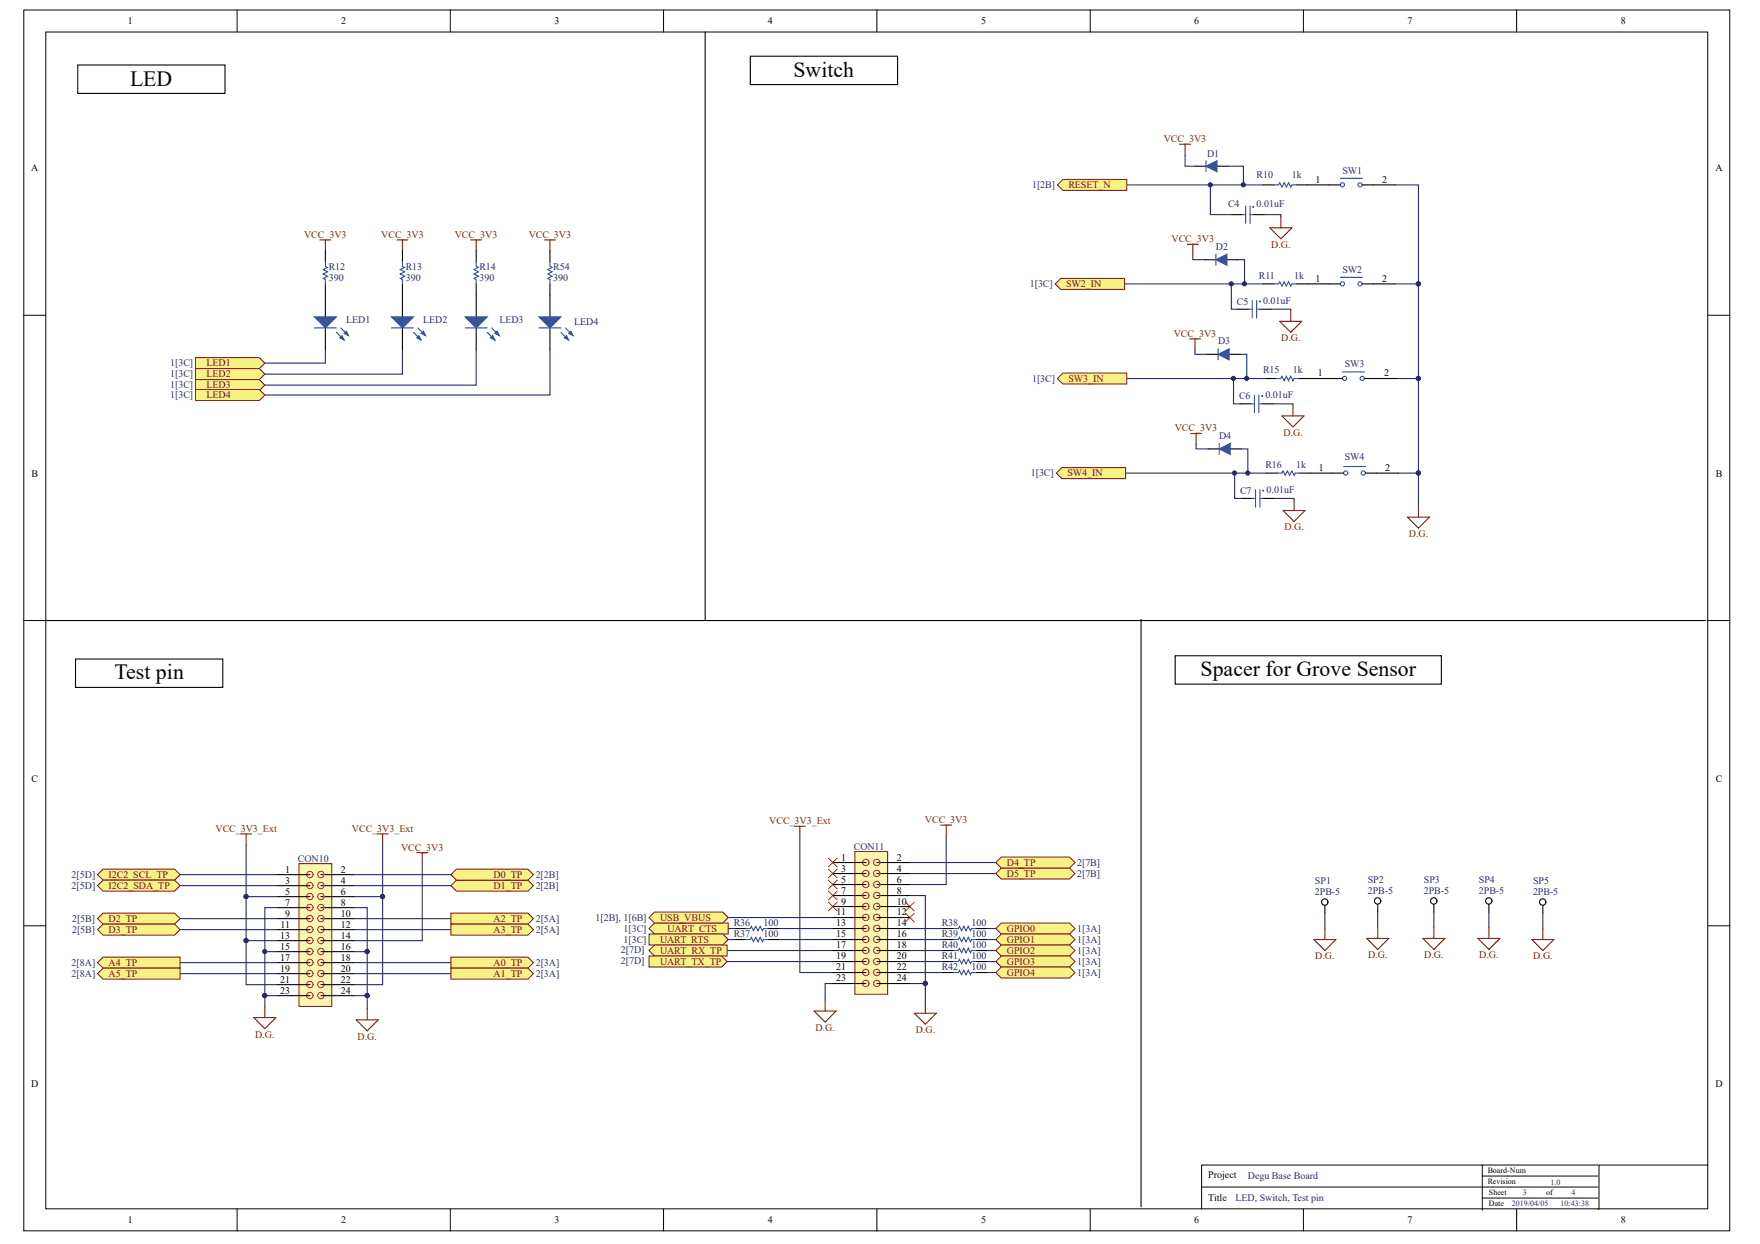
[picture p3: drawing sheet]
<svg xmlns="http://www.w3.org/2000/svg" width="297mm" height="210mm" viewBox="0 0 297 210" stroke-linecap="round" stroke-linejoin="round" font-family="sans-serif">
<path d="M4 1.7h287.9v206.1h-287.9z" fill="none" stroke="#040503" stroke-width=".17"/>
<path d="M7.7 5.4h280.5v198.7h-280.5z" fill="#fff"/>
<g fill="none" stroke="#040503" stroke-width=".17">
<path d="M7.7 5.4h280.5v198.7h-280.5zM40 1.7v3.7M76 1.7v3.7M112 1.7v3.7M148 1.7v3.7M184 1.7v3.7M220 1.7v3.7M255.9 1.7v3.7M4 53.2h3.7M288.2 53.2h3.7M4 104.8h3.7M288.2 104.8h3.7"/>
<path d="M4 156.3h3.7M288.2 156.3h3.7M250.1 196.7v7.6M250.1 198.5h19.5M269.6 196.7h-66.8v7.4M288.2 196.7h-18.4v7.4h-.2M40 204.1v3.7M76 204.1v3.7M112 204.1v3.7M148 204.1v3.7M184 204.1v3.7M202.8 200.4h66.8"/>
<path d="M220 204.1v3.7M250.1 202.2h19.5M255.9 204.1v3.7"/>
</g>
<path d="M40.6 140.8h1.9M41.5 140.8v1.8M63.6 140.8h1.9M64.6 140.8v1.8M42.8 171.8h3.8l-1.9 1.8zM44.7 169.9v1.9M60.1 172.2h3.7l-1.8 1.8zM62 170.3v1.9M137.4 170.7h3.7l-1.9 1.8zM139.2 168.8v1.9M154.3 171h3.7l-1.9 1.9zM156.1 169.2v1.8" fill="none" stroke="#7d1315" stroke-width=".19"/>
<path d="M109.5 156.7l1-.9h12.4v1.9h-12.4z" fill-rule="evenodd" fill="#f6f283"/>
<path d="M109.5 156.7l1-.9h12.4v1.9h-12.4z" fill="none" stroke="#7d1315" stroke-width=".17"/>
<path d="M109.5 157.7h12.5l.9 .9-.9 .9h-12.5z" fill-rule="evenodd" fill="#f6f283"/>
<path d="M109.5 157.7h12.5l.9 .9-.9 .9h-12.5z" fill="none" stroke="#7d1315" stroke-width=".17"/>
<g fill="none" stroke="#272872" stroke-width=".19">
<path d="M30.4 147.6h16.3M30.4 149.5h16.3M41.5 142.6v8.8M122.9 154.9h17.6M131.4 158.6h9.1M166.5 158.6h1.5M166.5 156.7h1.5M223.6 154.1v2.6M232.5 154v2.6M242 154v2.6M251.3 154v2.6M260.4 154.1v2.6"/>
<path d="M122.7 162.3h17.8M122.7 160.5h17.8M166.5 162.3h1.5M166.5 160.5h1.5M166.5 164.2h1.5"/>
</g>
<path d="M221.7 158.6h3.7l-1.8 1.9zM223.6 156.7v1.9M230.6 158.4h3.7l-1.8 1.9zM232.5 156.6v1.8M240.1 158.4h3.7l-1.8 1.9zM242 156.6v1.8M249.4 158.4h3.7l-1.8 1.9zM251.3 156.6v1.8M258.5 158.6h3.7l-1.8 1.9zM260.4 156.7v1.9" fill="none" stroke="#7d1315" stroke-width=".19"/>
<circle cx="41.5" cy="151.3" r=".35" fill="#272872"/>
<circle cx="41.5" cy="151.3" r=".35" fill="none" stroke="#272872" stroke-width=".17"/>
<path d="M44.7 160.6h2" fill="none" stroke="#272872" stroke-width=".19"/>
<circle cx="44.7" cy="160.6" r=".35" fill="#272872"/>
<circle cx="44.7" cy="160.6" r=".35" fill="none" stroke="#272872" stroke-width=".17"/>
<path d="M41.5 158.8v7.4h5.2" fill="none" stroke="#272872" stroke-width=".19"/>
<circle cx="41.5" cy="158.8" r=".35" fill="#272872"/>
<circle cx="41.5" cy="158.8" r=".35" fill="none" stroke="#272872" stroke-width=".17"/>
<path d="M44.7 168.1v1.8" fill="none" stroke="#272872" stroke-width=".19"/>
<circle cx="44.7" cy="168.1" r=".35" fill="#272872"/>
<circle cx="44.7" cy="168.1" r=".35" fill="none" stroke="#272872" stroke-width=".17"/>
<path d="M59.7 153.2h2.3v7.4" fill="none" stroke="#272872" stroke-width=".19"/>
<circle cx="61.9" cy="160.6" r=".35" fill="#272872"/>
<circle cx="61.9" cy="160.6" r=".35" fill="none" stroke="#272872" stroke-width=".17"/>
<path d="M109.5 154.9l1-.9h11.5l.9 .9-.9 .9h-11.5z" fill-rule="evenodd" fill="#f6f283"/>
<path d="M109.5 154.9l1-.9h11.5l.9 .9-.9 .9h-11.5z" fill="none" stroke="#7d1315" stroke-width=".17"/>
<path d="M131.4 156.7h9.1M135 141.3v22.9h5.5M153.5 151.2h2.6v14.8h-2.6M153.5 156.7h5.6M153.5 145.6h14.5M153.5 147.5h14.5M153.5 158.6h5.6M159.7 141.2v8.1h-6.2M140.5 166h-1.3v2.8M153.5 164.2h5.6M153.5 160.5h5.6M153.5 162.3h5.6" fill="none" stroke="#272872" stroke-width=".19"/>
<path d="M139.8 144.9l1.5 1.4M139.8 146.7l1.5 1.5M139.8 148.6l1.5 1.5M139.8 150.4l1.5 1.5M139.8 152.3l1.5 1.5M141.3 144.9l-1.5 1.4M141.3 146.7l-1.5 1.5M141.3 148.6l-1.5 1.5M141.3 150.4l-1.5 1.5M141.3 152.3l-1.5 1.5M152.8 152.3l1.5 1.5M154.3 152.3l-1.5 1.5" fill="none" stroke="#ee1f23" stroke-width=".17"/>
<circle cx="156.1" cy="166" r=".35" fill="#272872"/>
<circle cx="156.1" cy="166" r=".35" fill="none" stroke="#272872" stroke-width=".17"/>
<path d="M64.6 142.6v8.8h-4.9" fill="none" stroke="#272872" stroke-width=".19"/>
<circle cx="64.6" cy="151.3" r=".35" fill="#272872"/>
<circle cx="64.6" cy="151.3" r=".35" fill="none" stroke="#272872" stroke-width=".17"/>
<path d="M70.3 143.9h1.9M71.3 143.9v1.9" fill="none" stroke="#7d1315" stroke-width=".19"/>
<path d="M64.6 151.4v14.8h-4.9" fill="none" stroke="#272872" stroke-width=".19"/>
<circle cx="64.6" cy="151.3" r=".35" fill="#272872"/>
<circle cx="64.6" cy="151.3" r=".35" fill="none" stroke="#272872" stroke-width=".17"/>
<path d="M134 139.5h1.9M135 139.5v1.8M158.7 139.3h1.9M159.7 139.3v1.9" fill="none" stroke="#7d1315" stroke-width=".19"/>
<path d="M152.8 154.1l1.5 1.5M154.3 154.1l-1.5 1.5" fill="none" stroke="#ee1f23" stroke-width=".17"/>
<g fill="none" stroke="#040503" stroke-width=".19">
<path d="M124 156.7h1.9M124 158.6h1.9M129.6 156.7h1.8M129.6 158.6h1.8M159.1 156.7h1.9M159.1 158.6h1.9M164.7 156.7h1.8M164.7 158.6h1.8M159.1 160.5h1.9M159.1 162.3h1.9M159.1 164.2h1.9M164.7 160.5h1.8"/>
<path d="M164.7 162.3h1.8M164.7 164.2h1.8"/>
</g>
<path d="M125.9 156.7h.7l.2-.3 .4 .7 .3-.7 .4 .7 .4-.7 .4 .7 .1-.4h.8M125.9 158.6h.7l.2-.4 .4 .8 .3-.8 .4 .8 .4-.8 .4 .8 .1-.4h.8M161 156.7h.7l.2-.3 .4 .7 .3-.7 .4 .7 .4-.7 .4 .7 .1-.4h.8M161 158.6h.7l.2-.4 .4 .8 .3-.8 .4 .8 .4-.8 .4 .8 .1-.4h.8M161 160.5h.7l.2-.4 .4 .7 .3-.7 .4 .7 .4-.7 .4 .7 .1-.3h.8M161 162.3h.7l.2-.4 .4 .8 .3-.8 .4 .8 .4-.8 .4 .8 .1-.4h.8M161 164.2h.7l.2-.4 .4 .7 .3-.7 .4 .7 .4-.7 .4 .7 .1-.3h.8" fill="none" stroke="#3153a4" stroke-width=".19"/>
<path d="M122.9 156.7h1.1M122.9 158.6h1.1" fill="none" stroke="#272872" stroke-width=".19"/>
<path d="M50.5 145.8h5.5v24.1h-5.5z" fill="#f8f6b1"/>
<path d="M50.5 145.8h5.5v24.1h-5.5z" fill="none" stroke="#7d1315" stroke-width=".17"/>
<g fill="none" stroke="#040503" stroke-width=".19">
<path d="M46.7 153.2h5.6M46.7 147.6h5.6M46.7 149.5h5.6M46.7 151.4h5.6M46.7 155.1h5.6M46.7 156.9h5.6M46.7 158.8h5.6M54.2 153.2h5.5M54.2 147.6h5.5M54.2 149.5h5.5M54.2 151.4h5.5M54.2 155.1h5.5"/>
<path d="M54.2 156.9h5.5M54.2 158.8h5.5M46.7 160.6h5.6M46.7 162.5h5.6M46.7 164.4h5.6M46.7 166.2h5.6M46.7 168.1h5.6M54.2 160.6h5.5M54.2 162.5h5.5M54.2 164.4h5.5M54.2 166.2h5.5M54.2 168.1h5.5"/>
</g>
<g fill="none" stroke="#ee1f23" stroke-width=".17">
<circle cx="52.3" cy="158.8" r=".54"/>
<circle cx="52.3" cy="147.6" r=".54"/>
<circle cx="52.3" cy="156.9" r=".54"/>
<circle cx="52.3" cy="151.3" r=".54"/>
<circle cx="52.3" cy="155.1" r=".54"/>
<circle cx="52.3" cy="149.5" r=".54"/>
<circle cx="52.3" cy="153.2" r=".54"/>
<circle cx="54.1" cy="158.8" r=".54"/>
<circle cx="54.1" cy="147.6" r=".54"/>
<circle cx="54.1" cy="156.9" r=".54"/>
<circle cx="54.1" cy="151.3" r=".54"/>
<circle cx="54.1" cy="155.1" r=".54"/>
<circle cx="54.1" cy="149.5" r=".54"/>
<circle cx="54.1" cy="153.2" r=".54"/>
<circle cx="52.3" cy="162.5" r=".54"/>
<circle cx="52.3" cy="164.3" r=".54"/>
<circle cx="52.3" cy="168.1" r=".54"/>
<circle cx="52.3" cy="166.2" r=".54"/>
<circle cx="52.3" cy="160.6" r=".54"/>
<circle cx="54.1" cy="162.5" r=".54"/>
<circle cx="54.1" cy="164.3" r=".54"/>
<circle cx="54.1" cy="168.1" r=".54"/>
<circle cx="54.1" cy="160.6" r=".54"/>
<circle cx="54.1" cy="166.2" r=".54"/>
</g>
<path d="M46.7 153.2h-2v14.9h2" fill="none" stroke="#272872" stroke-width=".19"/>
<circle cx="44.7" cy="168.1" r=".35" fill="#272872"/>
<circle cx="44.7" cy="168.1" r=".35" fill="none" stroke="#272872" stroke-width=".17"/>
<path d="M46.7 151.4h-5.2v7.4h5.2" fill="none" stroke="#272872" stroke-width=".19"/>
<circle cx="41.5" cy="151.3" r=".35" fill="#272872"/>
<circle cx="41.5" cy="151.3" r=".35" fill="none" stroke="#272872" stroke-width=".17"/>
<circle cx="41.5" cy="158.8" r=".35" fill="#272872"/>
<circle cx="41.5" cy="158.8" r=".35" fill="none" stroke="#272872" stroke-width=".17"/>
<path d="M59.7 160.6h2.3v7.5h-2.3" fill="none" stroke="#272872" stroke-width=".19"/>
<circle cx="61.9" cy="160.6" r=".35" fill="#272872"/>
<circle cx="61.9" cy="160.6" r=".35" fill="none" stroke="#272872" stroke-width=".17"/>
<circle cx="61.9" cy="168.1" r=".35" fill="#272872"/>
<circle cx="61.9" cy="168.1" r=".35" fill="none" stroke="#272872" stroke-width=".17"/>
<path d="M62 168.1v2.2" fill="none" stroke="#272872" stroke-width=".19"/>
<circle cx="61.9" cy="168.1" r=".35" fill="#272872"/>
<circle cx="61.9" cy="168.1" r=".35" fill="none" stroke="#272872" stroke-width=".17"/>
<path d="M144.3 143.7h5.5v24.2h-5.5z" fill="#f8f6b1"/>
<path d="M144.3 143.7h5.5v24.2h-5.5z" fill="none" stroke="#7d1315" stroke-width=".17"/>
<g fill="none" stroke="#040503" stroke-width=".19">
<path d="M140.5 151.2h5.6M140.5 145.6h5.6M140.5 147.5h5.6M140.5 149.3h5.6M140.5 153h5.6M140.5 154.9h5.6M140.5 156.7h5.6M140.5 158.6h5.6M148 151.2h5.5M148 145.6h5.5M148 147.5h5.5M148 149.3h5.5"/>
<path d="M148 153h5.5M148 154.9h5.5M148 156.7h5.5M148 158.6h5.5M140.5 160.5h5.6M140.5 162.3h5.6M140.5 164.2h5.6M140.5 166h5.6M148 160.5h5.5M148 162.3h5.5M148 164.2h5.5M148 166h5.5"/>
</g>
<g fill="none" stroke="#ee1f23" stroke-width=".17">
<circle cx="146.1" cy="156.7" r=".54"/>
<circle cx="146.1" cy="145.6" r=".54"/>
<circle cx="146.1" cy="147.4" r=".54"/>
<circle cx="146.1" cy="149.3" r=".54"/>
<circle cx="146.1" cy="153" r=".54"/>
<circle cx="146.1" cy="158.6" r=".54"/>
<circle cx="146.1" cy="151.2" r=".54"/>
<circle cx="146.1" cy="154.9" r=".54"/>
<circle cx="148" cy="156.7" r=".54"/>
<circle cx="148" cy="145.6" r=".54"/>
<circle cx="148" cy="147.4" r=".54"/>
<circle cx="148" cy="149.3" r=".54"/>
<circle cx="148" cy="158.6" r=".54"/>
<circle cx="148" cy="153" r=".54"/>
<circle cx="148" cy="151.2" r=".54"/>
<circle cx="148" cy="154.9" r=".54"/>
<circle cx="146.1" cy="162.3" r=".54"/>
<circle cx="146.1" cy="166" r=".54"/>
<circle cx="146.1" cy="160.4" r=".54"/>
<circle cx="146.1" cy="164.2" r=".54"/>
<circle cx="148" cy="162.3" r=".54"/>
<circle cx="148" cy="166" r=".54"/>
<circle cx="148" cy="160.4" r=".54"/>
<circle cx="148" cy="164.2" r=".54"/>
</g>
<path d="M156.1 166v3.2" fill="none" stroke="#272872" stroke-width=".19"/>
<circle cx="156.1" cy="166" r=".35" fill="#272872"/>
<circle cx="156.1" cy="166" r=".35" fill="none" stroke="#272872" stroke-width=".17"/>
<path d="M223.6 152.3v1.8" fill="none" stroke="#040503" stroke-width=".19"/>
<circle cx="223.6" cy="152.3" r=".54" fill="#fff"/>
<g fill="none" stroke="#040503" stroke-width=".19">
<path d="M232.5 152.1v1.9"/>
<circle cx="223.6" cy="152.3" r=".54"/>
</g>
<circle cx="232.5" cy="152.1" r=".54" fill="#fff"/>
<g fill="none" stroke="#040503" stroke-width=".19">
<path d="M242 152.1v1.9"/>
<circle cx="232.5" cy="152.1" r=".54"/>
</g>
<circle cx="241.9" cy="152.1" r=".54" fill="#fff"/>
<g fill="none" stroke="#040503" stroke-width=".19">
<path d="M251.3 152.1v1.9"/>
<circle cx="241.9" cy="152.1" r=".54"/>
</g>
<circle cx="251.2" cy="152.1" r=".54" fill="#fff"/>
<g fill="none" stroke="#040503" stroke-width=".19">
<path d="M260.4 152.3v1.8"/>
<circle cx="251.2" cy="152.1" r=".54"/>
</g>
<circle cx="260.3" cy="152.3" r=".54" fill="#fff"/>
<circle cx="260.3" cy="152.3" r=".54" fill="none" stroke="#040503" stroke-width=".19"/>
<path d="M13.1 11h24.9v4.8h-24.9z" fill="#fff"/>
<path d="M13.1 11h24.9v4.8h-24.9zM80.4 49.8v3.7M80.4 55.4v3.7" fill="none" stroke="#040503" stroke-width=".19"/>
<path d="M54.9 59.1v2.2h-10.2M67.9 59.1v4.1h-23.2M80.4 59.1v5.9h-35.7M92.8 59.1v7.6h-48.1" fill="none" stroke="#272872" stroke-width=".19"/>
<path d="M54 40.5h1.8M54.9 40.5v1.9M67 40.5h1.8M67.9 40.5v1.9M79.4 40.5h1.9M80.4 40.5v1.9M91.9 40.5h1.8M92.8 40.5v1.9" fill="none" stroke="#7d1315" stroke-width=".19"/>
<path d="M78.5 53.5h3.7l-1.8 1.9z" fill="#3153a4"/>
<path d="M78.5 53.5h3.7l-1.8 1.9zM82.2 56.1l1.3 1.3M83 55.4l1.3 1.3" fill="none" stroke="#3153a4" stroke-width=".19"/>
<path d="M82.8 57l.3-.3 .4 .7z" fill="#3153a4"/>
<path d="M82.8 57l.3-.3 .4 .7z" fill="none" stroke="#3153a4" stroke-width=".19"/>
<path d="M83.5 56.3l.4-.4 .4 .8z" fill="#3153a4"/>
<path d="M78.5 55.4h3.7M83.5 56.3l.4-.4 .4 .8z" fill="none" stroke="#3153a4" stroke-width=".19"/>
<path d="M92.8 49.8v3.7M92.8 55.4v3.7" fill="none" stroke="#040503" stroke-width=".19"/>
<path d="M90.9 53.5h3.8l-1.9 1.9z" fill="#3153a4"/>
<path d="M90.9 53.5h3.8l-1.9 1.9zM94.7 56.1l1.3 1.3M95.4 55.4l1.3 1.3" fill="none" stroke="#3153a4" stroke-width=".19"/>
<path d="M95.2 57l.4-.3 .4 .7z" fill="#3153a4"/>
<path d="M95.2 57l.4-.3 .4 .7z" fill="none" stroke="#3153a4" stroke-width=".19"/>
<path d="M96 56.3l.3-.4 .4 .8z" fill="#3153a4"/>
<path d="M54.9 44.2v.8l.4 .1-.8 .4 .8 .4-.8 .4 .8 .3-.8 .4 .4 .2v.7M67.9 44.2v.8l.4 .1-.8 .4 .8 .4-.8 .4 .8 .3-.8 .4 .4 .2v.7M80.4 44.2v.8l.3 .1-.7 .4 .7 .4-.7 .4 .7 .3-.7 .4 .4 .2v.7M90.9 55.4h3.8M92.8 44.2v.8l.4 .1-.8 .4 .8 .4-.8 .4 .8 .3-.8 .4 .4 .2v.7M96 56.3l.3-.4 .4 .8z" fill="none" stroke="#3153a4" stroke-width=".19"/>
<path d="M54.9 42.4v1.8M54.9 47.9v5.6M54.9 55.4v3.7M67.9 42.4v1.8M67.9 47.9v1.9M80.4 42.4v1.8M80.4 47.9v1.9M92.8 42.4v1.8M92.8 47.9v1.9" fill="none" stroke="#040503" stroke-width=".19"/>
<path d="M53.1 53.5h3.7l-1.9 1.9z" fill="#3153a4"/>
<path d="M53.1 53.5h3.7l-1.9 1.9zM56.8 56.1l1.3 1.3M57.5 55.4l1.3 1.3" fill="none" stroke="#3153a4" stroke-width=".19"/>
<path d="M57.3 57l.4-.3 .4 .7z" fill="#3153a4"/>
<path d="M57.3 57l.4-.3 .4 .7z" fill="none" stroke="#3153a4" stroke-width=".19"/>
<path d="M58.1 56.3l.3-.4 .4 .8z" fill="#3153a4"/>
<path d="M53.1 55.4h3.7M58.1 56.3l.3-.4 .4 .8z" fill="none" stroke="#3153a4" stroke-width=".19"/>
<path d="M67.9 49.8v3.7M67.9 55.4v3.7" fill="none" stroke="#040503" stroke-width=".19"/>
<path d="M66.1 53.5h3.7l-1.9 1.9z" fill="#3153a4"/>
<path d="M66.1 53.5h3.7l-1.9 1.9zM69.8 56.1l1.3 1.3M70.5 55.4l1.3 1.3" fill="none" stroke="#3153a4" stroke-width=".19"/>
<path d="M70.3 57l.4-.3 .4 .7z" fill="#3153a4"/>
<path d="M70.3 57l.4-.3 .4 .7z" fill="none" stroke="#3153a4" stroke-width=".19"/>
<path d="M71.1 56.3l.3-.4 .4 .8z" fill="#3153a4"/>
<path d="M66.1 55.4h3.7M71.1 56.3l.3-.4 .4 .8z" fill="none" stroke="#3153a4" stroke-width=".19"/>
<path d="M33 60.4h10.8l.9 .9-.9 .9h-10.8z" fill-rule="evenodd" fill="#f6f283"/>
<path d="M33 60.4h10.8l.9 .9-.9 .9h-10.8z" fill="none" stroke="#7d1315" stroke-width=".17"/>
<path d="M33 62.2h10.8l.9 1-.9 .9h-10.8z" fill-rule="evenodd" fill="#f6f283"/>
<path d="M33 62.2h10.8l.9 1-.9 .9h-10.8z" fill="none" stroke="#7d1315" stroke-width=".17"/>
<path d="M33 64.1h10.8l.9 .9-.9 .9h-10.8z" fill-rule="evenodd" fill="#f6f283"/>
<path d="M33 64.1h10.8l.9 .9-.9 .9h-10.8z" fill="none" stroke="#7d1315" stroke-width=".17"/>
<path d="M33 65.8h10.8l.9 .9-.9 .9h-10.8z" fill-rule="evenodd" fill="#f6f283"/>
<path d="M33 65.8h10.8l.9 .9-.9 .9h-10.8z" fill="none" stroke="#7d1315" stroke-width=".17"/>
<path d="M126.6 9.5h24.9v4.8h-24.9z" fill="#fff"/>
<path d="M126.6 9.5h24.9v4.8h-24.9zM213.2 47.9h1.8M218.7 47.9h1.9" fill="none" stroke="#040503" stroke-width=".19"/>
<path d="M216 54.2h3.7l-1.9 1.9zM217.8 52.4v1.8M237.5 87.3h3.7l-1.8 1.9zM239.4 85.4v1.9" fill="none" stroke="#7d1315" stroke-width=".19"/>
<path d="M215 47.9h.8l.2-.3 .3 .7 .4-.7 .4 .7 .3-.7 .4 .7 .2-.4h.7" fill="none" stroke="#3153a4" stroke-width=".19"/>
<path d="M207.8 47.9v4.3h1.1" fill="none" stroke="#272872" stroke-width=".19"/>
<circle cx="207.8" cy="47.9" r=".35" fill="#272872"/>
<circle cx="207.8" cy="47.9" r=".35" fill="none" stroke="#272872" stroke-width=".17"/>
<path d="M201.3 43.1v.7h2M208.9 43.8h1.1v4.1M214.5 52.2h3.3v.2" fill="none" stroke="#272872" stroke-width=".19"/>
<circle cx="210" cy="47.9" r=".35" fill="#272872"/>
<circle cx="210" cy="47.9" r=".35" fill="none" stroke="#272872" stroke-width=".17"/>
<path d="M213.5 63.9h1.9M219.1 63.9h1.9" fill="none" stroke="#040503" stroke-width=".19"/>
<path d="M215.4 63.9h.7l.2-.4 .4 .8 .4-.8 .3 .8 .4-.8 .4 .8 .2-.4h.7" fill="none" stroke="#3153a4" stroke-width=".19"/>
<path d="M216.3 70.2h3.7l-1.8 1.9zM218.2 68.4v1.8" fill="none" stroke="#7d1315" stroke-width=".19"/>
<path d="M208.2 63.9v4.3h1.1" fill="none" stroke="#272872" stroke-width=".19"/>
<circle cx="208.1" cy="63.9" r=".35" fill="#272872"/>
<circle cx="208.1" cy="63.9" r=".35" fill="none" stroke="#272872" stroke-width=".17"/>
<path d="M201.7 59.1v.7h2M209.3 59.8h1.1v4.1M214.8 68.2h3.4v.2" fill="none" stroke="#272872" stroke-width=".19"/>
<circle cx="210.4" cy="63.9" r=".35" fill="#272872"/>
<circle cx="210.4" cy="63.9" r=".35" fill="none" stroke="#272872" stroke-width=".17"/>
<path d="M213.7 79.9h1.9M219.3 79.9h1.9" fill="none" stroke="#040503" stroke-width=".19"/>
<path d="M215.6 79.9h.7l.2-.4 .4 .7 .4-.7 .3 .7 .4-.7 .4 .7 .2-.3h.7" fill="none" stroke="#3153a4" stroke-width=".19"/>
<path d="M216.5 86.2h3.7l-1.8 1.8zM218.4 84.3v1.9" fill="none" stroke="#7d1315" stroke-width=".19"/>
<path d="M208.3 79.9v4.2h1.2" fill="none" stroke="#272872" stroke-width=".19"/>
<circle cx="208.3" cy="79.9" r=".35" fill="#272872"/>
<circle cx="208.3" cy="79.9" r=".35" fill="none" stroke="#272872" stroke-width=".17"/>
<path d="M201.8 75v.8h2.1M209.5 75.8h1.1v4.1M215 84.1h3.4v.2" fill="none" stroke="#272872" stroke-width=".19"/>
<circle cx="210.6" cy="79.9" r=".35" fill="#272872"/>
<circle cx="210.6" cy="79.9" r=".35" fill="none" stroke="#272872" stroke-width=".17"/>
<path d="M190 79.9h23.7M190.1 63.9h23.4M236 79.9h3.4v5.5" fill="none" stroke="#272872" stroke-width=".19"/>
<circle cx="239.3" cy="79.9" r=".35" fill="#272872"/>
<circle cx="239.3" cy="79.9" r=".35" fill="none" stroke="#272872" stroke-width=".17"/>
<path d="M189.8 47.9h23.4M235.8 63.9h3.6v16" fill="none" stroke="#272872" stroke-width=".19"/>
<path d="M200.4 41.2h1.8M200.7 57.2h1.9M201.3 41.2v1.9M201.7 57.2v1.9M200.9 73.2h1.9M201.8 73.2v1.8" fill="none" stroke="#7d1315" stroke-width=".19"/>
<path d="M220.6 47.9h5.6M229.9 47.9h5.6M221 63.9h5.5M230.3 63.9h5.5" fill="none" stroke="#040503" stroke-width=".19"/>
<g fill="none" stroke="#3153a4" stroke-width=".19">
<path d="M226.2 46.8h3.7M226.5 62.8h3.8"/>
<circle cx="226.5" cy="47.9" r=".35"/>
<circle cx="229.5" cy="47.9" r=".35"/>
<circle cx="226.9" cy="63.9" r=".35"/>
<circle cx="229.9" cy="63.9" r=".35"/>
</g>
<circle cx="239.3" cy="79.9" r=".35" fill="#272872"/>
<circle cx="239.3" cy="79.9" r=".35" fill="none" stroke="#272872" stroke-width=".17"/>
<circle cx="239.3" cy="63.9" r=".35" fill="#272872"/>
<circle cx="239.3" cy="63.9" r=".35" fill="none" stroke="#272872" stroke-width=".17"/>
<path d="M203.3 43.8h1.9M207 43.8h1.9M208.9 52.2h1.9M212.6 52.2h1.9M209.3 68.2h1.8M213 68.2h1.8M209.5 84.1h1.8M213.2 84.1h1.8" fill="none" stroke="#040503" stroke-width=".19"/>
<g fill="none" stroke="#3153a4" stroke-width=".19">
<path d="M210.8 52.2h.5M211.3 50.7v3M212.1 50.7v3M212.1 52.2h.5M211.1 68.2h.6M211.7 66.7v3M212.4 66.7v3M212.4 68.2h.6M211.3 84.1h.6M211.9 82.7v2.9M212.6 82.7v2.9M212.6 84.1h.6"/>
<circle cx="212.6" cy="50.9" r=".07"/>
<circle cx="213" cy="66.9" r=".07"/>
<circle cx="213.2" cy="82.8" r=".07"/>
</g>
<path d="M205.2 43.8l1.8-.9v1.9z" fill="#3153a4"/>
<path d="M205.2 43.8l1.8-.9v1.9zM205.2 42.9v1.9" fill="none" stroke="#3153a4" stroke-width=".19"/>
<path d="M203.7 59.8h1.9M207.4 59.8h1.9" fill="none" stroke="#040503" stroke-width=".19"/>
<path d="M205.6 59.8l1.8-.9v1.8z" fill="#3153a4"/>
<path d="M205.6 59.8l1.8-.9v1.8zM205.6 58.9v1.8" fill="none" stroke="#3153a4" stroke-width=".19"/>
<path d="M203.9 75.8h1.8M207.6 75.8h1.9" fill="none" stroke="#040503" stroke-width=".19"/>
<path d="M205.7 75.8l1.9-.9v1.8z" fill="#3153a4"/>
<g fill="none" stroke="#3153a4" stroke-width=".19">
<path d="M209.6 36.2h.6M210.2 34.7v3M210.9 34.7v3M210.9 36.2h.6M215 31.2h.8l.2-.4 .3 .8 .4-.8 .4 .8 .3-.8 .4 .8 .2-.4h.7M205.7 75.8l1.9-.9v1.8zM205.7 74.9v1.8M226.7 78.8h3.7"/>
<circle cx="211.5" cy="34.9" r=".07"/>
<circle cx="227.1" cy="79.9" r=".35"/>
<circle cx="230.1" cy="79.9" r=".35"/>
</g>
<path d="M201.7 28.1h1.8M205.4 28.1h1.8M207.8 36.2h1.8M211.5 36.2h1.9M213.2 31.2h1.8M218.7 31.2h1.9M221.2 79.9h5.5M230.4 79.9h5.6" fill="none" stroke="#040503" stroke-width=".19"/>
<path d="M199.1 24.3h1.8M200 24.3v1.9M214.3 38.5h3.7l-1.9 1.8zM216.1 36.6v1.9" fill="none" stroke="#7d1315" stroke-width=".19"/>
<path d="M203.5 28.1l1.9-1v1.9z" fill="#3153a4"/>
<path d="M203.5 28.1l1.9-1v1.9zM203.5 27.1v1.9" fill="none" stroke="#3153a4" stroke-width=".19"/>
<path d="M178.1 47.9l.9-.9h10.8v1.9h-10.8z" fill-rule="evenodd" fill="#f6f283"/>
<path d="M178.1 47.9l.9-.9h10.8v1.9h-10.8z" fill="none" stroke="#7d1315" stroke-width=".17"/>
<path d="M178.4 63.9l1-.9h10.7v1.8h-10.7z" fill-rule="evenodd" fill="#f6f283"/>
<path d="M178.4 63.9l1-.9h10.7v1.8h-10.7z" fill="none" stroke="#7d1315" stroke-width=".17"/>
<path d="M179.2 78.9h10.8v1.9h-10.8l-.9-.9z" fill-rule="evenodd" fill="#f6f283"/>
<path d="M179.2 78.9h10.8v1.9h-10.8l-.9-.9z" fill="none" stroke="#7d1315" stroke-width=".17"/>
<path d="M235.5 47.9h3.9v16" fill="none" stroke="#272872" stroke-width=".19"/>
<circle cx="239.3" cy="63.9" r=".35" fill="#272872"/>
<circle cx="239.3" cy="63.9" r=".35" fill="none" stroke="#272872" stroke-width=".17"/>
<circle cx="239.3" cy="47.9" r=".35" fill="#272872"/>
<circle cx="239.3" cy="47.9" r=".35" fill="none" stroke="#272872" stroke-width=".17"/>
<path d="M235.5 31.2h3.9v16.7" fill="none" stroke="#272872" stroke-width=".19"/>
<circle cx="239.3" cy="47.9" r=".35" fill="#272872"/>
<circle cx="239.3" cy="47.9" r=".35" fill="none" stroke="#272872" stroke-width=".17"/>
<path d="M190.1 31.2h23.1M200 26.2v1.9h1.7" fill="none" stroke="#272872" stroke-width=".19"/>
<path d="M178.4 31.2l1-.9h10.7v1.8h-10.7z" fill-rule="evenodd" fill="#f6f283"/>
<path d="M178.4 31.2l1-.9h10.7v1.8h-10.7z" fill="none" stroke="#7d1315" stroke-width=".17"/>
<path d="M204.3 31.2v5h3.5M213.4 36.2h2.7v.4" fill="none" stroke="#272872" stroke-width=".19"/>
<circle cx="204.2" cy="31.2" r=".35" fill="#272872"/>
<circle cx="204.2" cy="31.2" r=".35" fill="none" stroke="#272872" stroke-width=".17"/>
<path d="M207.2 28.1h2.6v3.1" fill="none" stroke="#272872" stroke-width=".19"/>
<circle cx="209.8" cy="31.2" r=".35" fill="#272872"/>
<circle cx="209.8" cy="31.2" r=".35" fill="none" stroke="#272872" stroke-width=".17"/>
<path d="M12.7 111.3h24.9v4.7h-24.9z" fill="#fff"/>
<path d="M12.7 111.3h24.9v4.7h-24.9z" fill="none" stroke="#040503" stroke-width=".19"/>
<path d="M16.5 147.6l.9-.9h12.1l.9 .9-.9 1h-12.1z" fill-rule="evenodd" fill="#f6f283"/>
<path d="M16.5 147.6l.9-.9h12.1l.9 .9-.9 1h-12.1z" fill="none" stroke="#7d1315" stroke-width=".17"/>
<path d="M16.5 149.5l.9-.9h12.1l.9 .9-.9 .9h-12.1z" fill-rule="evenodd" fill="#f6f283"/>
<path d="M16.5 149.5l.9-.9h12.1l.9 .9-.9 .9h-12.1z" fill="none" stroke="#7d1315" stroke-width=".17"/>
<path d="M16.5 155.1l.9-1h12.1l.9 1-.9 .9h-12.1z" fill-rule="evenodd" fill="#f6f283"/>
<path d="M16.5 155.1l.9-1h12.1l.9 1-.9 .9h-12.1z" fill="none" stroke="#7d1315" stroke-width=".17"/>
<path d="M30.4 155.1h16.3" fill="none" stroke="#272872" stroke-width=".19"/>
<path d="M16.5 156.9l.9-.9h12.1l.9 .9-.9 1h-12.1z" fill-rule="evenodd" fill="#f6f283"/>
<path d="M16.5 156.9l.9-.9h12.1l.9 .9-.9 1h-12.1z" fill="none" stroke="#7d1315" stroke-width=".17"/>
<path d="M30.4 156.9h16.3M30.4 162.5h16.3M30.4 164.4h16.3" fill="none" stroke="#272872" stroke-width=".19"/>
<path d="M16.5 162.5l.9-.9h13v1.8h-13z" fill-rule="evenodd" fill="#f6f283"/>
<path d="M16.5 162.5l.9-.9h13v1.8h-13z" fill="none" stroke="#7d1315" stroke-width=".17"/>
<path d="M16.5 164.4l.9-1h13v1.9h-13z" fill-rule="evenodd" fill="#f6f283"/>
<path d="M16.5 164.4l.9-1h13v1.9h-13z" fill="none" stroke="#7d1315" stroke-width=".17"/>
<path d="M76.1 149.5l.9-.9h12.1l.9 .9-.9 .9h-12.1z" fill-rule="evenodd" fill="#f6f283"/>
<path d="M76.1 149.5l.9-.9h12.1l.9 .9-.9 .9h-12.1z" fill="none" stroke="#7d1315" stroke-width=".17"/>
<path d="M76.1 147.6l.9-.9h12.1l.9 .9-.9 1h-12.1z" fill-rule="evenodd" fill="#f6f283"/>
<path d="M76.1 147.6l.9-.9h12.1l.9 .9-.9 1h-12.1z" fill="none" stroke="#7d1315" stroke-width=".17"/>
<path d="M59.7 147.6h16.4M59.7 149.5h16.4M59.7 155.1h16.4M59.7 156.9h16.4" fill="none" stroke="#272872" stroke-width=".19"/>
<path d="M76.1 154.1h13l.9 1-.9 .9h-13z" fill-rule="evenodd" fill="#f6f283"/>
<path d="M76.1 154.1h13l.9 1-.9 .9h-13z" fill="none" stroke="#7d1315" stroke-width=".17"/>
<path d="M76.1 156h13l.9 .9-.9 1h-13z" fill-rule="evenodd" fill="#f6f283"/>
<path d="M76.1 156h13l.9 .9-.9 1h-13z" fill="none" stroke="#7d1315" stroke-width=".17"/>
<path d="M71.3 145.8v13h-11.6M59.7 162.5h16.4M59.7 164.4h16.4" fill="none" stroke="#272872" stroke-width=".19"/>
<path d="M76.1 161.6h13l.9 .9-.9 .9h-13z" fill-rule="evenodd" fill="#f6f283"/>
<path d="M76.1 161.6h13l.9 .9-.9 .9h-13z" fill="none" stroke="#7d1315" stroke-width=".17"/>
<path d="M76.1 163.4h13l.9 1-.9 .9h-13z" fill-rule="evenodd" fill="#f6f283"/>
<path d="M76.1 163.4h13l.9 1-.9 .9h-13z" fill="none" stroke="#7d1315" stroke-width=".17"/>
<path d="M109.5 160.5l1-1h12.2v1.9h-12.2z" fill-rule="evenodd" fill="#f6f283"/>
<path d="M109.5 160.5l1-1h12.2v1.9h-12.2z" fill="none" stroke="#7d1315" stroke-width=".17"/>
<path d="M109.5 161.4h12.3l.9 .9-.9 .9h-12.3z" fill-rule="evenodd" fill="#f6f283"/>
<path d="M109.5 161.4h12.3l.9 .9-.9 .9h-12.3z" fill="none" stroke="#7d1315" stroke-width=".17"/>
<path d="M168 156.7l1-.9h11.5l.9 .9-.9 1h-11.5z" fill-rule="evenodd" fill="#f6f283"/>
<path d="M168 156.7l1-.9h11.5l.9 .9-.9 1h-11.5z" fill="none" stroke="#7d1315" stroke-width=".17"/>
<path d="M169 157.7h11.5l.9 .9-.9 .9h-11.5l-1-.9z" fill-rule="evenodd" fill="#f6f283"/>
<path d="M169 157.7h11.5l.9 .9-.9 .9h-11.5l-1-.9z" fill="none" stroke="#7d1315" stroke-width=".17"/>
<path d="M168 160.5l1-1h11.5l.9 1-.9 .9h-11.5z" fill-rule="evenodd" fill="#f6f283"/>
<path d="M168 160.5l1-1h11.5l.9 1-.9 .9h-11.5z" fill="none" stroke="#7d1315" stroke-width=".17"/>
<path d="M168 162.3l1-.9h11.5l.9 .9-.9 .9h-11.5z" fill-rule="evenodd" fill="#f6f283"/>
<path d="M168 162.3l1-.9h11.5l.9 .9-.9 .9h-11.5z" fill="none" stroke="#7d1315" stroke-width=".17"/>
<path d="M168 164.2l1-1h11.5l.9 1-.9 .9h-11.5z" fill-rule="evenodd" fill="#f6f283"/>
<path d="M168 164.2l1-1h11.5l.9 1-.9 .9h-11.5z" fill="none" stroke="#7d1315" stroke-width=".17"/>
<path d="M168 147.5l1-1h11.5l.9 1-.9 .9h-11.5z" fill-rule="evenodd" fill="#f6f283"/>
<path d="M168 147.5l1-1h11.5l.9 1-.9 .9h-11.5z" fill="none" stroke="#7d1315" stroke-width=".17"/>
<path d="M168 145.6l1-.9h11.5l.9 .9-.9 .9h-11.5z" fill-rule="evenodd" fill="#f6f283"/>
<path d="M168 145.6l1-.9h11.5l.9 .9-.9 .9h-11.5z" fill="none" stroke="#7d1315" stroke-width=".17"/>
<path d="M119 5.4v99.4M7.7 104.8h280.1" fill="none" stroke="#040503" stroke-width=".19"/>
<path d="M198.3 110.7h44.9v4.8h-44.9z" fill="#fff"/>
<path d="M220.6 31.2h5.6M229.9 31.2h5.6M192.6 104.6v99.1M198.3 110.7h44.9v4.8h-44.9z" fill="none" stroke="#040503" stroke-width=".19"/>
<g fill="none" stroke="#3153a4" stroke-width=".19">
<path d="M226.2 30.1h3.7"/>
<circle cx="226.5" cy="31.2" r=".35"/>
<circle cx="229.5" cy="31.2" r=".35"/>
</g>
<g font-size="3.7" fill="#040503">
<text x="22" y="14.5">LED</text>
<text x="133.9" y="12.9">Switch</text>
<text x="19.3" y="114.7">Test pin</text>
<text x="202.6" y="114.2">Spacer for Grove Sensor</text>
</g>
<g font-size="1.7" fill="#040503">
<text x="21.6" y="4.1">1</text>
<text x="57.6" y="4.1">2</text>
<text x="93.6" y="4.1">3</text>
<text x="129.6" y="4.1">4</text>
<text x="165.5" y="4.1">5</text>
<text x="201.5" y="4.1">6</text>
<text x="237.5" y="4.1">7</text>
<text x="273.5" y="4.1">8</text>
<text x="5.3" y="28.9">A</text>
<text x="289.5" y="28.9">A</text>
<text x="222" y="30.8">1</text>
<text x="233.2" y="30.8">2</text>
<text x="222" y="47.6">1</text>
<text x="233.2" y="47.6">2</text>
<text x="222.4" y="63.6">1</text>
<text x="233.6" y="63.6">2</text>
<text x="5.3" y="80.5">B</text>
<text x="222.5" y="79.5">1</text>
<text x="233.8" y="79.5">2</text>
<text x="289.5" y="80.5">B</text>
<text x="5.3" y="132">C</text>
<text x="289.5" y="132">C</text>
<text x="48.1" y="149.1">3</text>
<text x="48.1" y="147.3">1</text>
<text x="57.5" y="147.3">2</text>
<text x="57.5" y="149.1">4</text>
<text x="141.9" y="147.1">3</text>
<text x="141.9" y="149">5</text>
<text x="141.9" y="145.3">1</text>
<text x="151.3" y="145.3">2</text>
<text x="151.3" y="147.1">4</text>
<text x="151.3" y="149">6</text>
<text x="48.1" y="152.9">7</text>
<text x="48.1" y="151">5</text>
<text x="48.1" y="154.7">9</text>
<text x="57.5" y="154.7">10</text>
<text x="57.5" y="152.9">8</text>
<text x="57.5" y="151">6</text>
<text x="141.2" y="154.5">11</text>
<text x="141.9" y="150.8">7</text>
<text x="141.9" y="152.7">9</text>
<text x="151.3" y="152.7">10</text>
<text x="151.3" y="150.8">8</text>
<text x="151.3" y="154.5">12</text>
<text x="47.3" y="158.4">13</text>
<text x="47.3" y="160.3">15</text>
<text x="47.4" y="156.6">11</text>
<text x="57.5" y="156.6">12</text>
<text x="57.5" y="158.4">14</text>
<text x="57.5" y="160.3">16</text>
<text x="141.1" y="156.4">13</text>
<text x="141.1" y="158.2">15</text>
<text x="141.1" y="160.1">17</text>
<text x="141.1" y="161.9">19</text>
<text x="151.3" y="156.4">14</text>
<text x="151.3" y="158.2">16</text>
<text x="151.3" y="160.1">18</text>
<text x="151.3" y="161.9">20</text>
<text x="47.3" y="162.1">17</text>
<text x="47.3" y="164">19</text>
<text x="47.3" y="165.9">21</text>
<text x="47.3" y="167.7">23</text>
<text x="57.5" y="162.1">18</text>
<text x="57.5" y="164">20</text>
<text x="57.5" y="165.9">22</text>
<text x="57.5" y="167.7">24</text>
<text x="141.1" y="163.8">21</text>
<text x="141.1" y="165.7">23</text>
<text x="151.3" y="163.8">22</text>
<text x="151.3" y="165.7">24</text>
<text x="5.3" y="183.5">D</text>
<text x="289.5" y="183.5">D</text>
<text x="203.9" y="202.8">Title</text>
<text x="203.9" y="198.9">Project</text>
<text x="21.6" y="206.5">1</text>
<text x="57.6" y="206.5">2</text>
<text x="93.6" y="206.5">3</text>
<text x="129.6" y="206.5">4</text>
<text x="165.5" y="206.5">5</text>
<text x="201.5" y="206.5">6</text>
<text x="237.5" y="206.5">7</text>
<text x="273.5" y="206.5">8</text>
</g>
<g font-size="1.7" fill="#7d1315">
<text x="196.4" y="24">VCC_3V3</text>
<text x="180.3" y="31.8">RESET_N</text>
<text x="51.3" y="40.1">VCC_3V3</text>
<text x="64.3" y="40.1">VCC_3V3</text>
<text x="76.8" y="40.1">VCC_3V3</text>
<text x="89.2" y="40.1">VCC_3V3</text>
<text x="197.7" y="40.9">VCC_3V3</text>
<text x="214.5" y="41.8">D.G.</text>
<text x="179.9" y="48.5">SW2_IN</text>
<text x="198.1" y="56.8">VCC_3V3</text>
<text x="216.2" y="57.6">D.G.</text>
<text x="34.9" y="61.9">LED1</text>
<text x="34.9" y="63.7">LED2</text>
<text x="34.9" y="65.6">LED3</text>
<text x="180.3" y="64.5">SW3_IN</text>
<text x="34.9" y="67.3">LED4</text>
<text x="198.2" y="72.8">VCC_3V3</text>
<text x="216.6" y="73.6">D.G.</text>
<text x="180.1" y="80.4">SW4_IN</text>
<text x="216.7" y="89.6">D.G.</text>
<text x="237.7" y="90.6">D.G.</text>
<text x="36.4" y="140.4">VCC_3V3_Ext</text>
<text x="59.4" y="140.4">VCC_3V3_Ext</text>
<text x="67.7" y="143.6">VCC_3V3</text>
<text x="129.8" y="139.1">VCC_3V3_Ext</text>
<text x="156.1" y="138.9">VCC_3V3</text>
<text x="18.3" y="148.2">I2C2_SCL_TP</text>
<text x="83.3" y="148.2">D0_TP</text>
<text x="169.9" y="148.1">D5_TP</text>
<text x="169.9" y="146.2">D4_TP</text>
<text x="18.3" y="150.1">I2C2_SDA_TP</text>
<text x="18.3" y="155.6">D2_TP</text>
<text x="83.3" y="150.1">D1_TP</text>
<text x="83.3" y="155.6">A2_TP</text>
<text x="111.4" y="155.4">USB_VBUS</text>
<text x="18.3" y="157.5">D3_TP</text>
<text x="83.3" y="157.5">A3_TP</text>
<text x="111.4" y="159.2">UART_RTS</text>
<text x="111.4" y="161">UART_RX_TP</text>
<text x="112.7" y="157.3">UART_CTS</text>
<text x="169.9" y="157.3">GPIO0</text>
<text x="169.9" y="159.2">GPIO1</text>
<text x="169.9" y="161">GPIO2</text>
<text x="221.9" y="161.9">D.G.</text>
<text x="230.9" y="161.8">D.G.</text>
<text x="240.3" y="161.8">D.G.</text>
<text x="249.6" y="161.8">D.G.</text>
<text x="258.7" y="161.9">D.G.</text>
<text x="18.3" y="163.1">A4_TP</text>
<text x="18.3" y="164.9">A5_TP</text>
<text x="83.3" y="163.1">A0_TP</text>
<text x="83.3" y="164.9">A1_TP</text>
<text x="111.4" y="162.9">UART_TX_TP</text>
<text x="169.9" y="162.9">GPIO3</text>
<text x="169.9" y="164.7">GPIO4</text>
<text x="43" y="175.1">D.G.</text>
<text x="60.3" y="175.5">D.G.</text>
<text x="137.6" y="174">D.G.</text>
<text x="154.5" y="174.4">D.G.</text>
</g>
<g font-size="1.7" fill="#272872">
<text x="203.7" y="26.6">D1</text>
<text x="226.5" y="29.4">SW1</text>
<text x="174.2" y="31.8">1[2B]</text>
<text x="207.2" y="34.9">C4</text>
<text x="212.1" y="30.1">R10</text>
<text x="212.1" y="34.9">0.01uF</text>
<text x="218" y="30.1">1k</text>
<text x="55.5" y="47.4">390</text>
<text x="55.5" y="45.5">R12</text>
<text x="68.5" y="47.4">390</text>
<text x="68.5" y="45.5">R13</text>
<text x="80.9" y="45.5">R14</text>
<text x="80.9" y="47.4">390</text>
<text x="93.4" y="47.4">390</text>
<text x="93.4" y="45.5">R54</text>
<text x="205.2" y="42.2">D2</text>
<text x="212.4" y="47.2">R11</text>
<text x="218.4" y="47.2">1k</text>
<text x="226.5" y="46.1">SW2</text>
<text x="173.8" y="48.5">1[3C]</text>
<text x="208.7" y="51.5">C5</text>
<text x="213.2" y="51.3">0.01uF</text>
<text x="58.4" y="54.6">LED1</text>
<text x="71.4" y="54.6">LED2</text>
<text x="84.3" y="54.6">LED3</text>
<text x="96.9" y="54.8">LED4</text>
<text x="205.6" y="58.1">D3</text>
<text x="28.7" y="61.9">1[3C]</text>
<text x="28.7" y="63.7">1[3C]</text>
<text x="28.7" y="65.6">1[3C]</text>
<text x="174.2" y="64.5">1[3C]</text>
<text x="213.2" y="63">R15</text>
<text x="218.2" y="63">1k</text>
<text x="226.9" y="62">SW3</text>
<text x="28.7" y="67.3">1[3C]</text>
<text x="209.1" y="67.4">C6</text>
<text x="213.5" y="67.3">0.01uF</text>
<text x="205.7" y="74.1">D4</text>
<text x="226.9" y="77.6">SW4</text>
<text x="174" y="80.4">1[3C]</text>
<text x="209.3" y="83.4">C7</text>
<text x="213.5" y="79">R16</text>
<text x="213.7" y="83.2">0.01uF</text>
<text x="218.7" y="79">1k</text>
<text x="144.1" y="143.4">CON11</text>
<text x="12.1" y="148.2">2[5D]</text>
<text x="50.3" y="145.4">CON10</text>
<text x="90.4" y="148.2">2[2B]</text>
<text x="181.8" y="148.1">2[7B]</text>
<text x="181.8" y="146.2">2[7B]</text>
<text x="221.9" y="149.1">SP1</text>
<text x="230.8" y="149">SP2</text>
<text x="240.3" y="149">SP3</text>
<text x="249.6" y="149">SP4</text>
<text x="258.7" y="149.1">SP5</text>
<text x="12.1" y="150.1">2[5D]</text>
<text x="12.2" y="155.6">2[5B]</text>
<text x="90.4" y="150.1">2[2B]</text>
<text x="90.4" y="155.6">2[5A]</text>
<text x="100.5" y="155.4">1[2B], 1[6B]</text>
<text x="221.9" y="151">2PB-5</text>
<text x="230.8" y="150.8">2PB-5</text>
<text x="240.3" y="150.8">2PB-5</text>
<text x="249.6" y="150.8">2PB-5</text>
<text x="258.7" y="151">2PB-5</text>
<text x="12.2" y="157.5">2[5B]</text>
<text x="90.4" y="157.5">2[5A]</text>
<text x="104.8" y="160.8">2[7D]</text>
<text x="105.2" y="157.3">1[3C]</text>
<text x="105.2" y="159.2">1[3C]</text>
<text x="123.8" y="156.4">R36</text>
<text x="123.8" y="158.2">R37</text>
<text x="128.8" y="156.4">100</text>
<text x="128.8" y="158.2">100</text>
<text x="158.9" y="156.4">R38</text>
<text x="158.9" y="158.2">R39</text>
<text x="158.9" y="160.1">R40</text>
<text x="158.9" y="161.9">R41</text>
<text x="163.9" y="156.4">100</text>
<text x="163.9" y="158.2">100</text>
<text x="163.9" y="160.1">100</text>
<text x="163.9" y="161.9">100</text>
<text x="181.8" y="157.3">1[3A]</text>
<text x="181.8" y="159.2">1[3A]</text>
<text x="181.8" y="161">1[3A]</text>
<text x="12.1" y="163.1">2[8A]</text>
<text x="12.1" y="164.9">2[8A]</text>
<text x="90.4" y="163.1">2[3A]</text>
<text x="90.4" y="164.9">2[3A]</text>
<text x="104.8" y="162.7">2[7D]</text>
<text x="158.9" y="163.8">R42</text>
<text x="163.9" y="163.8">100</text>
<text x="181.8" y="162.9">1[3A]</text>
<text x="181.8" y="164.7">1[3A]</text>
<text x="208.5" y="202.8">LED, Switch, Test pin</text>
<text x="210.6" y="199.1">Degu Base Board</text>
</g>
<g font-size="1.4" fill="#040503">
<text x="251" y="198.1">Board-Num</text>
<text x="251" y="199.9">Revision</text>
<text x="251.3" y="203.6">Date</text>
<text x="251.3" y="201.8">Sheet</text>
<text x="260.9" y="201.8">of</text>
</g>
<g font-size="1.4" fill="#272872">
<text x="255.1" y="203.6">2019/04/05</text>
<text x="257" y="201.8">3</text>
<text x="261.7" y="200.1">1.0</text>
<text x="263.3" y="203.6">10:43:38</text>
<text x="265.2" y="201.8">4</text>
</g>
</svg>
